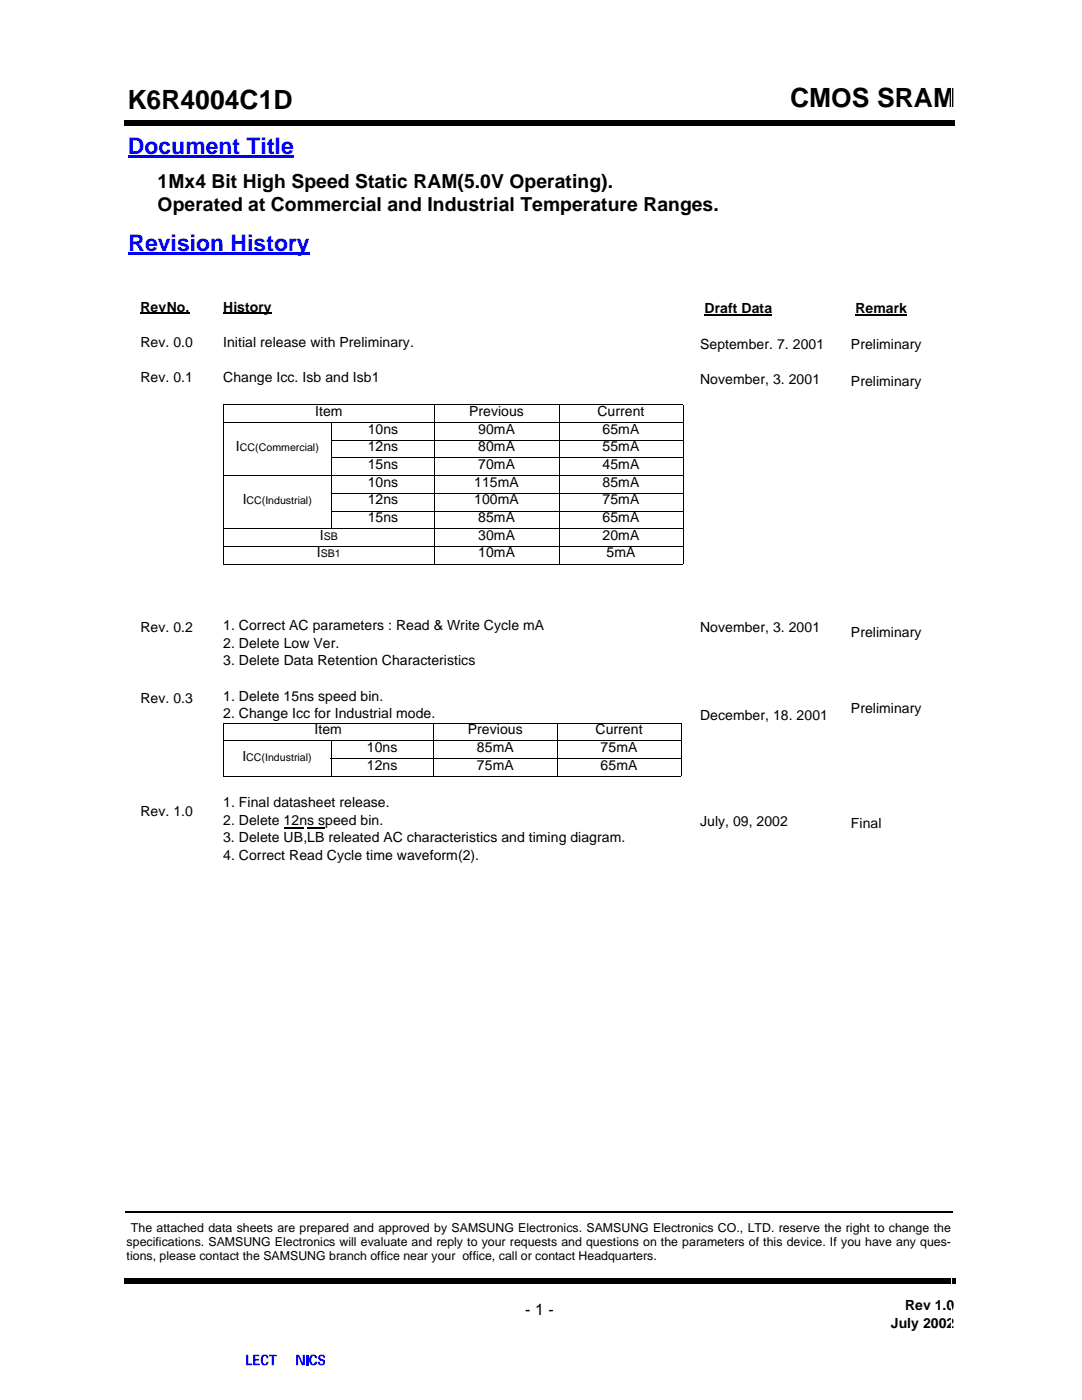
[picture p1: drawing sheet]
<svg xmlns="http://www.w3.org/2000/svg" width="216mm" height="279mm" viewBox="0 0 216 279" stroke-linecap="round" stroke-linejoin="round" font-family="sans-serif">
<g fill="#00f">
<path d="M49.1 270.4h.4v1.7h.8v.4h-1.2z" fill-rule="evenodd"/>
<path d="M50.5 270.4h1.2v.3h-.8v.5h.8v.3h-.8v.6h.9v.4h-1.3z" fill-rule="evenodd"/>
<path d="M52.5 270.4l.6-.1 .4 .3 .1 .5h-.4v-.3a.36 .36 0 0 0-.5-.1 .36 .36 0 0 0-.2 .4v.6a.38 .38 0 0 0 .2 .5 .38 .38 0 0 0 .5-.4h.4a.79 .79 0 0 1-.9 .7 .79 .79 0 0 1-.7-.9 1.44 1.44 0 0 1 .5-1.2z" fill-rule="evenodd"/>
<path d="M53.7 270.4h1.5v.3h-.6v1.8h-.4v-1.8h-.5z" fill-rule="evenodd"/>
<path d="M59.1 270.4h.6l.7 1.6v-1.6h.4v2.1h-.6l-.7-1.8v1.8h-.4z" fill-rule="evenodd"/>
<path d="M62 270.5a.79 .79 0 0 1 .8-.1 .79 .79 0 0 1 .5 .7h-.4a.36 .36 0 0 0-.4-.5 .36 .36 0 0 0-.4 .5v.1a.78 .78 0 0 0 .5 1l.2-.1 .1-.3h.4a.83 .83 0 0 1-1 .7 .83 .83 0 0 1-.6-1.1z" fill-rule="evenodd"/>
<path d="M63.6 270.6l.4-.3h.5l.3 .3v.4h-.3l-.2-.4-.3 .1a.41 .41 0 0 0 0 .5 .41 .41 0 0 0 .5 .1h.1a.72 .72 0 0 1-.2 1.2 .72 .72 0 0 1-1-.7h.4v.2l.3 .2 .4-.1a.52 .52 0 0 0-.6-.6l-.4-.5z" fill-rule="evenodd"/>
</g>
<path d="M61 270.4h.5v2.1h-.5z" fill="#00f"/>
<path d="M24.8 24.1h.5v1h-.5zM25.3 24.1h164.6v1h-164.6zM189.9 24.1h.5v1h-.5zM24.8 255.2h.5v1h-.5zM25.3 255.2h164.9v1h-164.9zM190.2 255.2h.5v1h-.5z" fill="#000"/>
<g fill="#fff">
<path d="M25.3 25.3l.1 2.8z"/>
<path d="M25.3 25.3l2.8 .1z"/>
</g>
<g fill="none" stroke="#fff" stroke-width=".2">
<path d="M31.7 25.3h5.6M40.8 25.3h5.6M49.9 25.3h5.6M59.1 25.3h5.6M68.2 25.3h5.6M77.3 25.3h5.7M86.5 25.3h5.6M95.6 25.3h5.7M104.8 25.3h5.6M113.9 25.3h5.6M123.1 25.3h5.6M132.2 25.3h5.6"/>
<path d="M141.4 25.3h5.6M150.5 25.3h5.6M159.6 25.3h5.7M168.8 25.3h5.6M177.9 25.3h5.7"/>
</g>
<g fill="#fff">
<path d="M187.1 25.3l2.8 .1z"/>
<path d="M189.9 25.3v2.8z"/>
</g>
<g fill="none" stroke="#fff" stroke-width=".2">
<path d="M189.9 31.7v5.6M189.9 40.8v5.7M189.9 50v5.7M189.9 59.2v5.6M189.9 68.4v5.6M189.9 77.6v5.6M189.9 86.7v5.7M189.9 95.9v5.6M189.9 105.1v5.6M189.9 114.3v5.6M189.9 123.4v5.7M189.9 132.6v5.6"/>
<path d="M189.9 141.8v5.6M189.9 151v5.6M189.9 160.1v5.7M189.9 169.3v5.6M189.9 178.5v5.6M189.9 187.7v5.6M189.9 196.8v5.7M189.9 206v5.7M189.9 215.2v5.6M189.9 224.4v5.6M189.9 233.5v5.7M189.9 242.7v5.7"/>
</g>
<g fill="#fff">
<path d="M189.9 251.9v2.9z"/>
<path d="M187.1 254.7l2.8 .1z"/>
</g>
<g fill="none" stroke="#fff" stroke-width=".2">
<path d="M31.7 254.7h5.6M40.8 254.7h5.6M50 254.7h5.5M59.1 254.7h5.6M68.2 254.7h5.6M77.3 254.7h5.7M86.5 254.7h5.6M95.6 254.7h5.7M104.8 254.7h5.6M113.9 254.7h5.6M123.1 254.7h5.6M132.2 254.7h5.6"/>
<path d="M141.4 254.7h5.6M150.5 254.7h5.6M159.6 254.7h5.7M168.8 254.7h5.6M177.9 254.7h5.7"/>
</g>
<g fill="#fff">
<path d="M25.3 254.7l2.9 .1z"/>
<path d="M25.3 251.9l.1 2.8z"/>
</g>
<g fill="none" stroke="#fff" stroke-width=".2">
<path d="M25.3 31.7v5.6M25.3 40.9v5.6M25.3 50v5.7M25.3 59.2v5.6M25.3 68.4v5.6M25.3 77.6v5.6M25.3 86.7v5.7M25.3 95.9v5.7M25.3 105.1v5.6M25.3 114.3v5.6M25.3 123.4v5.7M25.3 132.6v5.7"/>
<path d="M25.3 141.8v5.6M25.3 151v5.6M25.3 160.1v5.7M25.3 169.3v5.7M25.3 178.5v5.6M25.3 187.7v5.6M25.3 196.8v5.7M25.3 206v5.7M25.3 215.2v5.6M25.3 224.4v5.6M25.3 233.6v5.6M25.3 242.7v5.7"/>
</g>
<path d="M25.3 10.6l.1 2.8z" fill="#fff"/>
<g fill="none" stroke="#fff" stroke-width=".2">
<path d="M25.3 17v5.6M25.3 26.2v5.6M25.3 35.4v5.7M25.3 44.7v5.6M25.3 53.9v5.6M25.3 63.1v5.6M25.3 72.3v5.7M25.3 81.6v5.6M25.3 90.8v5.7M25.3 100v5.7M25.3 109.3v5.6M25.3 118.5v5.7"/>
<path d="M25.3 127.8v5.6M25.3 137v5.6M25.3 146.2v5.6M25.3 155.4v5.7M25.3 164.7v5.6M25.3 173.9v5.6M25.3 183.1v5.7M25.3 192.4v5.6M25.3 201.6v5.6M25.3 210.8v5.7M25.3 220v5.7M25.3 229.3v5.6"/>
<path d="M25.3 238.5v5.7M25.3 247.7v5.7M25.3 257v5.6M25.3 266.2v5.7"/>
</g>
<path d="M189.9 10.6v2.8z" fill="#fff"/>
<g fill="none" stroke="#fff" stroke-width=".2">
<path d="M189.9 17v5.7M189.9 26.4v5.7M189.9 35.8v5.7M189.9 45.1v5.8M189.9 54.5v5.7M189.9 63.9v5.7M189.9 73.3v5.7M189.9 82.6v5.8M189.9 92v5.7M189.9 101.4v5.7M189.9 110.8v5.7M189.9 120.1v5.8"/>
<path d="M189.9 129.5v5.8M189.9 138.9v5.7M189.9 148.3v5.7M189.9 157.6v5.8M189.9 167v5.8M189.9 176.4v5.7M189.9 185.8v5.7M189.9 195.2v5.7M189.9 204.5v5.8M189.9 213.9v5.7M189.9 223.3v5.7M189.9 232.7v5.7"/>
<path d="M189.9 242v5.8M189.9 251.4v5.7M189.9 260.8v5.7"/>
</g>
<g fill="#fff">
<path d="M189.9 270.2v2.8z"/>
<path d="M25.4 28.1v.1z"/>
<path d="M28.2 28.1v.1z"/>
<path d="M25.4 28.1l2.8 .1z"/>
</g>
<g fill="none" stroke="#fff" stroke-width=".2">
<path d="M31.7 28.1h5.6M40.9 28.1h5.5M50 28.1h5.5M59.1 28.1h5.6M68.2 28.1h5.6M77.3 28.1h5.6M86.5 28.1h5.6M95.6 28.1h5.6M104.8 28.1h5.6M113.9 28.1h5.6M123 28.1h5.6M132.2 28.1h5.6"/>
<path d="M141.3 28.1h5.6M150.4 28.1h5.6M159.6 28.1h5.5M168.7 28.1h5.6M177.8 28.1h5.6"/>
</g>
<g fill="#fff">
<path d="M186.9 28.1l.1 .1z"/>
<path d="M189.7 28.1l.1 .1z"/>
<path d="M186.9 28.1l2.8 .1z"/>
<path d="M107.6 25.6l.1 2.8z"/>
</g>
<g fill="none" stroke="#fff" stroke-width=".2">
<path d="M107.6 31.9v5.6M107.6 41.1v5.6M107.6 50.2v5.7M107.6 59.4v5.6M107.6 68.6v5.6M107.6 77.8v5.6M107.6 86.9v5.6M107.6 96.1v5.6M107.6 105.2v5.6M107.6 114.4v5.6M107.6 123.6v5.6M107.6 132.7v5.6"/>
<path d="M107.6 141.9v5.6M107.6 151v5.7M107.6 160.2v5.6M107.6 169.4v5.6M107.6 178.6v5.5M107.6 187.7v5.6M107.6 196.9v5.6M107.6 206v5.6M107.6 215.2v5.6M107.6 224.4v5.6M107.6 233.5v5.6M107.6 242.7v5.6"/>
</g>
<g fill="#fff">
<path d="M107.6 251.8l.1 2.9z"/>
<path d="M110.8 25.6l.1 2.8z"/>
</g>
<g fill="none" stroke="#fff" stroke-width=".2">
<path d="M110.8 31.9v5.6M110.8 41.1v5.6M110.8 50.2v5.7M110.8 59.4v5.6M110.8 68.6v5.6M110.8 77.8v5.6M110.8 86.9v5.6M110.8 96.1v5.6M110.8 105.2v5.6M110.8 114.4v5.6M110.8 123.6v5.6M110.8 132.7v5.6"/>
<path d="M110.8 141.9v5.6M110.8 151v5.7M110.8 160.2v5.6M110.8 169.4v5.6M110.8 178.6v5.5M110.8 187.7v5.6M110.8 196.9v5.6M110.8 206v5.6M110.8 215.2v5.6M110.8 224.4v5.6M110.8 233.5v5.6M110.8 242.7v5.6"/>
</g>
<g fill="#fff">
<path d="M110.8 251.8l.1 2.9z"/>
<path d="M104.2 25.6l.1 2.8z"/>
</g>
<g fill="none" stroke="#fff" stroke-width=".2">
<path d="M104.2 31.9v5.6M104.2 41.1v5.6M104.2 50.2v5.7M104.2 59.4v5.6M104.2 68.6v5.6M104.2 77.8v5.6M104.2 86.9v5.6M104.2 96.1v5.6M104.2 105.2v5.6M104.2 114.4v5.6M104.2 123.6v5.6M104.2 132.7v5.6"/>
<path d="M104.2 141.9v5.6M104.2 151v5.7M104.2 160.2v5.6M104.2 169.4v5.6M104.2 178.6v5.5M104.2 187.7v5.6M104.2 196.9v5.6M104.2 206v5.6M104.2 215.2v5.6M104.2 224.4v5.6M104.2 233.5v5.6M104.2 242.7v5.6"/>
</g>
<g fill="#fff">
<path d="M104.2 251.8l.1 2.9z"/>
<path d="M25.3 251.7l.1 .1z"/>
<path d="M28.1 251.7l.1 .1z"/>
<path d="M25.3 251.7l2.8 .1z"/>
</g>
<g fill="none" stroke="#fff" stroke-width=".2">
<path d="M31.7 251.7h5.6M40.8 251.7h5.6M50 251.7h5.5M59.1 251.7h5.6M68.2 251.7h5.6M77.4 251.7h5.6M86.5 251.7h5.6M95.7 251.7h5.6M104.8 251.7h5.6M114 251.7h5.5M123.1 251.7h5.6M132.2 251.7h5.6"/>
<path d="M141.4 251.7h5.5M150.5 251.7h5.6M159.6 251.7h5.6M168.8 251.7h5.6M177.9 251.7h5.6"/>
</g>
<g fill="#fff">
<path d="M187.1 251.7l.1 .1z"/>
<path d="M189.9 251.7v.1z"/>
<path d="M187.1 251.7l2.8 .1z"/>
<path d="M30.1 28l.1 2.9z"/>
</g>
<g fill="none" stroke="#fff" stroke-width=".2">
<path d="M30.1 34.5v5.6M30.1 43.8v5.6M30.1 53.1v5.7M30.1 62.4v5.7M30.1 71.7v5.7M30.1 81v5.7M30.1 90.3v5.7M30.1 99.6v5.7M30.1 108.9v5.7M30.1 118.2v5.7M30.1 127.6v5.6M30.1 136.9v5.6"/>
<path d="M30.1 146.2v5.6M30.1 155.4v5.8M30.1 164.8v5.7M30.1 174.1v5.7M30.1 183.4v5.7M30.1 192.7v5.7M30.1 202v5.7M30.1 211.3v5.7M30.1 220.6v5.7M30.1 229.9v5.7M30.1 239.2v5.7"/>
</g>
<g fill="#fff">
<path d="M30.1 248.5l.1 2.9z"/>
<path d="M40.4 28l.1 2.9z"/>
</g>
<g fill="none" stroke="#fff" stroke-width=".2">
<path d="M40.4 34.5v5.6M40.4 43.8v5.6M40.4 53.1v5.7M40.4 62.4v5.7M40.4 71.7v5.7M40.4 81v5.7M40.4 90.3v5.7M40.4 99.6v5.7M40.4 108.9v5.7M40.4 118.2v5.7M40.4 127.6v5.6M40.4 136.9v5.6"/>
<path d="M40.4 146.2v5.6M40.4 155.4v5.8M40.4 164.8v5.7M40.4 174.1v5.7M40.4 183.4v5.7M40.4 192.7v5.7M40.4 202v5.7M40.4 211.3v5.7M40.4 220.6v5.7M40.4 229.9v5.7M40.4 239.2v5.7"/>
</g>
<path d="M40.4 248.5l.1 2.9z" fill="#fff"/>
<g fill="#00f">
<path d="M25.5 30.9h33.1v.5h-33.1z"/>
<path d="M25.7 50.3h36.1v.5h-36.1z"/>
</g>
<path d="M24.9 241.8h.2v.3h-.2zM189.9 241.8h.2v.3h-.2z" fill="#000"/>
<path d="M25.1 242h164.8" fill="none" stroke="#000" stroke-width=".34"/>
<path d="M28 62.5h9.9M44.5 62.5h9.8M140.6 62.8h13.5M170.7 62.8h10.4" fill="none" stroke="#000" stroke-width=".3"/>
<path d="M56.6 165.2h3.9M61.3 165.2h3.5" fill="none" stroke="#000" stroke-width=".21"/>
<g fill="none" stroke="#000" stroke-width=".2">
<path d="M44.5 80.8h91.9v31.7M44.5 84.3h91.8M44.5 94.9h91.8M44.6 80.8v31.7M66.1 87.9h70.2M66.1 91.4h70.2M66.1 98.5h70.2M66.2 84.3v21.2M86.7 80.8v31.8M111.5 80.8v31.8M44.5 105.5h91.8M44.5 109.1h91.8"/>
<path d="M44.5 112.6h91.8M66.1 102h70.2M44.5 144.3h91.4M44.5 147.8h91.4M44.5 154.9h91.4M44.6 144.3v10.6M66 151.3h69.9M66.1 147.8v7.1M86.5 144.3v10.6M111.2 144.3v10.6M135.9 144.3v10.6"/>
</g>
<g font-size="5.3">
<text x="25.4" y="21.7">K6R4004C1D</text>
<text x="157.6" y="21.4">CMOS SRAM</text>
</g>
<g font-size="4.6" fill="#00f">
<text x="25.5" y="30.7">Document Title</text>
<text x="25.7" y="50">Revision History</text>
</g>
<g font-size="3.9">
<text x="31.5" y="37.5">1Mx4 Bit High Speed Static RAM(5.0V Operating).</text>
<text x="31.5" y="42.1">Operated at Commercial and Industrial Temperature Ranges.</text>
</g>
<text font-size="3.2" x="104.8" y="262.5">- 1 -</text>
<g font-size="2.8">
<text x="28" y="62.2">Rev No.</text>
<text x="44.5" y="62.2">History</text>
<text x="140.6" y="62.5">Draft Data</text>
<text x="170.7" y="62.5">Remark</text>
<text x="28" y="69.3">Rev. 0.0</text>
<text x="44.5" y="69.3">Initial release with Preliminary.</text>
<text x="139.7" y="69.6">September. 7. 2001</text>
<text x="169.8" y="69.6">Preliminary</text>
<text x="28" y="76.3">Rev. 0.1</text>
<text x="44.5" y="76.3">Change Icc. Isb and Isb1</text>
<text x="139.7" y="76.7">November, 3. 2001</text>
<text x="169.8" y="77">Preliminary</text>
<text x="62.9" y="83.1">Item</text>
<text x="93.6" y="83.1">Previous</text>
<text x="119.2" y="83.1">Current</text>
<text x="73.4" y="86.6">10ns</text>
<text x="95.4" y="86.6">90mA</text>
<text x="120.2" y="86.6">65mA</text>
<text x="47.1" y="90.1">I</text>
<text x="73.4" y="90.1">12ns</text>
<text x="73.4" y="93.6">15ns</text>
<text x="95.4" y="90.1">80mA</text>
<text x="95.4" y="93.6">70mA</text>
<text x="120.2" y="90.1">55mA</text>
<text x="120.2" y="93.6">45mA</text>
<text x="48.4" y="100.7">I</text>
<text x="73.4" y="97.2">10ns</text>
<text x="73.4" y="100.7">12ns</text>
<text x="94.6" y="97.2">115mA</text>
<text x="94.6" y="100.7">100mA</text>
<text x="120.2" y="97.2">85mA</text>
<text x="120.2" y="100.7">75mA</text>
<text x="63.8" y="107.7">I</text>
<text x="73.4" y="104.2">15ns</text>
<text x="95.4" y="104.2">85mA</text>
<text x="95.4" y="107.7">30mA</text>
<text x="120.2" y="104.2">65mA</text>
<text x="120.2" y="107.7">20mA</text>
<text x="63.2" y="111.3">I</text>
<text x="95.4" y="111.3">10mA</text>
<text x="121" y="111.3">5mA</text>
<text x="44.5" y="125.7">1. Correct AC parameters : Read &amp; Write Cycle mA</text>
<text x="28" y="126.1">Rev. 0.2</text>
<text x="44.5" y="129.2">2. Delete Low Ver.</text>
<text x="139.7" y="126.1">November, 3. 2001</text>
<text x="169.8" y="127.1">Preliminary</text>
<text x="44.5" y="132.8">3. Delete Data Retention Characteristics</text>
<text x="28" y="140.2">Rev. 0.3</text>
<text x="44.5" y="139.8">1. Delete 15ns speed bin.</text>
<text x="44.5" y="143.4">2. Change Icc for Industrial mode.</text>
<text x="139.7" y="143.7">December, 18. 2001</text>
<text x="169.8" y="142.3">Preliminary</text>
<text x="62.8" y="146.6">Item</text>
<text x="93.3" y="146.6">Previous</text>
<text x="118.8" y="146.6">Current</text>
<text x="48.4" y="151.8">I</text>
<text x="73.2" y="153.6">12ns</text>
<text x="73.2" y="150.1">10ns</text>
<text x="95.2" y="153.6">75mA</text>
<text x="95.2" y="150.1">85mA</text>
<text x="119.8" y="153.6">65mA</text>
<text x="119.8" y="150.1">75mA</text>
<text x="44.5" y="161">1. Final datasheet release.</text>
<text x="28" y="162.8">Rev. 1.0</text>
<text x="44.5" y="164.5">2. Delete 12ns speed bin.</text>
<text x="139.7" y="164.9">July, 09, 2002</text>
<text x="169.8" y="165.2">Final</text>
<text x="44.5" y="168.1">3. Delete UB,LB releated AC characteristics and timing diagram.</text>
<text x="44.5" y="171.6">4. Correct Read Cycle time waveform(2).</text>
<text x="180.6" y="261.5">Rev 1.0</text>
<text x="177.8" y="265.1">July 2002</text>
</g>
<g font-size="2.5">
<text x="26.1" y="245.9">The attached data sheets are prepared and approved by SAMSUNG Electronics. SAMSUNG Electronics CO., LTD. reserve the right to change the</text>
<text x="25.3" y="248.7">specifications. SAMSUNG Electronics will evaluate and reply to your requests and questions on the parameters of this device. If you have any ques-</text>
<text x="25.3" y="251.5">tions, please contact the SAMSUNG branch office near your office, call or contact Headquarters.</text>
</g>
<g font-size="2.1">
<text x="47.9" y="90.1">CC(Commercial)</text>
<text x="49.2" y="100.7">CC(Industrial)</text>
<text x="64.6" y="107.7">SB</text>
<text x="64" y="111.3">SB1</text>
<text x="49.1" y="151.8">CC(Industrial)</text>
</g>
</svg>
